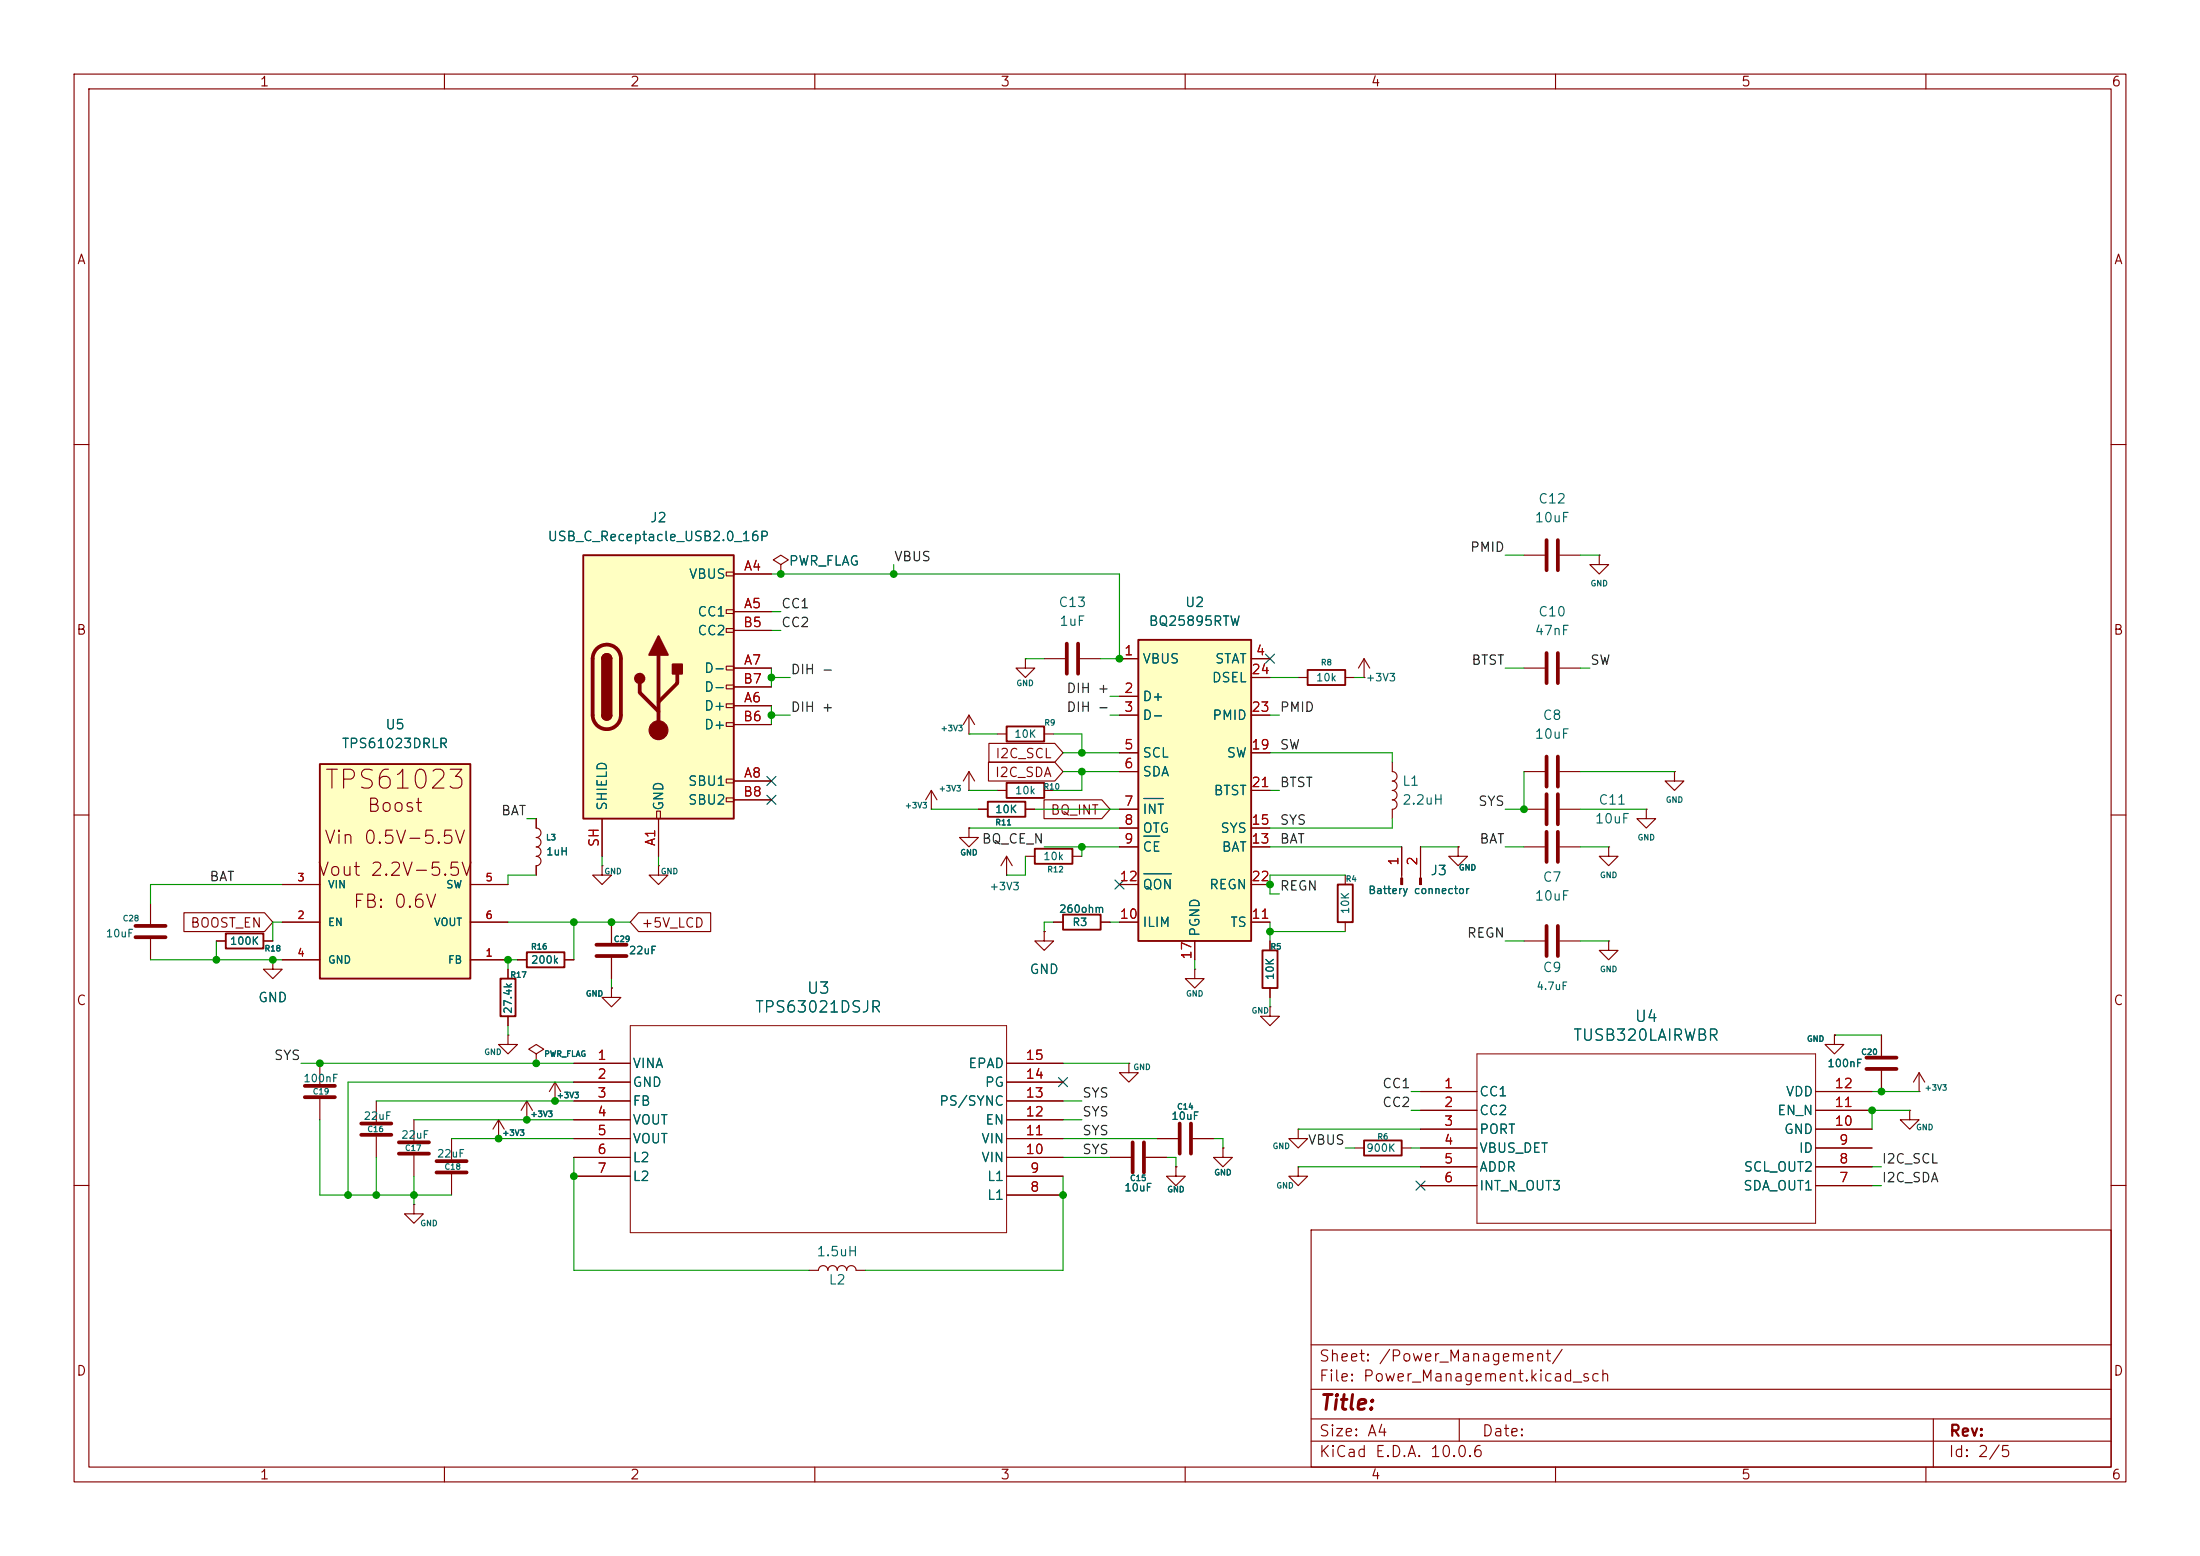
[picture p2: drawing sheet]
<svg xmlns="http://www.w3.org/2000/svg" width="297mm" height="210mm" viewBox="0 0 297 210" stroke-linecap="round" stroke-linejoin="round" font-family="sans-serif">
<g fill="none" stroke="#840000" stroke-width=".15">
<path d="M10 10h277v190h-277zM12 12h273v186h-273zM60 10v2M110 10v2M160 10v2M210 10v2M260 10v2M10 60h2M205.7 74.9h2.8M210.6 74.9h2.8M215.9 74.9v1.3h1.3l-1.3 1.3-1.3-1.3h1.3M215.9 74.9h.1"/>
<path d="M285 60h2M10 110h2M217.2 114.3v1.3h1.2l-1.2 1.2-1.3-1.2h1.3M217.2 114.3h.1M222.2 109.2v1.3h1.3l-1.3 1.3-1.2-1.3h1.2M222.2 109.2h.1M285 110h2M68.6 130.8v1.3M68.6 137.2v1.2M69.8 129.5h1.3M76.2 129.5h1.3M82.5 133.4v1.2h1.3l-1.3 1.3-1.2-1.3h1.2"/>
<path d="M82.5 133.4h.1M82.5 124.5v2.8M82.5 129.3v2.8M141 125.7v1.3h1.2l-1.2 1.3-1.3-1.3h1.3M141 125.7h.1M161.3 130.8v1.3h1.3l-1.3 1.3-1.3-1.3h1.3M161.3 130.8h.1M171.4 135.9v1.3h1.3l-1.3 1.2-1.2-1.2h1.2M171.4 135.9h.1M205.7 127h2.8M210.6 127h2.8M217.2 127v1.3h1.2l-1.2 1.2-1.3-1.2h1.3"/>
<path d="M217.2 127h.1M67.3 153.7h.1M67.3 151.1l-.8 1.3M67.3 151.1l.8 1.3M67.3 151.1v2.6M71.1 151.1h.1M71.1 148.6l-.7 1.3M71.1 148.6l.8 1.3M71.1 148.6v2.5M72.4 142.2l1-.6-1-.6-1 .6 1 .6v1.3M72.4 143.5h.1M74.9 148.6h.1"/>
<path d="M74.9 146.1l-.7 1.2M74.9 146.1l.8 1.2M74.9 146.1v2.5M77.5 143.5h7.6M77.5 146.1h7.6M77.5 148.6h7.6M77.5 156.2h7.6M77.5 158.8h7.6M77.5 153.7h7.6M77.5 151.1h7.6M135.9 143.5h7.6M135.9 146.1h7.6"/>
<path d="M135.9 148.6h7.6M135.9 156.2h7.6M135.9 158.8h7.6M135.9 153.7h7.6M135.9 151.1h7.6M152.4 143.5v1.3h1.3l-1.3 1.3-1.3-1.3h1.3M152.4 143.5h.1M175.3 157.5v1.3h1.2l-1.2 1.2-1.3-1.2h1.3M175.3 157.5h.1M10 160h2M55.9 162.6v1.2h1.2l-1.2 1.3-1.3-1.3h1.3M55.9 162.6h.1"/>
<path d="M109.2 171.5h1.3a.64 .64 0 0 1 .6-.7 .64 .64 0 0 1 .7 .7 .64 .64 0 0 1 .6-.7 .64 .64 0 0 1 .6 .7 .64 .64 0 0 1 .7-.7 .64 .64 0 0 1 .6 .7 .64 .64 0 0 1 .6-.7 .64 .64 0 0 1 .7 .7h1.2M135.9 161.3h7.6M177 166h108v32h-108zM285 160h2M60 198v2M110 198v2M160 198v2M177 194.5h108M177 191.5h108M177 187.5h108M177 181.5h108M197 191.5v3"/>
<path d="M210 198v2M260 198v2M261 191.5v6.5"/>
</g>
<path d="M208.8 72.9v4.1M210.3 72.9v4.1M80.5 127.5h4.1M80.5 129h4.1M208.8 125v4M210.3 125v4" fill="none" stroke="#840000" stroke-width=".51"/>
<path d="M85.1 138.4h50.8v28h-50.8z" fill="none" stroke="#840000" stroke-width=".14"/>
<path d="M67.6 132.1h2v5.1h-2zM71.1 128.5h5.1v2.1h-5.1z" fill="none" stroke="#840000" stroke-width=".25"/>
<path d="M153.7 86.4h15.2v40.6h-15.2z" fill="#ffffc2"/>
<path d="M135.9 98h5.1v2.1h-5.1zM153.7 86.4h15.2v40.6h-15.2zM133.3 108.2h5.1v2h-5.1zM135.9 105.7h5.1v2h-5.1zM139.7 114.6h5.1v2h-5.1zM180.6 119.4h2v5.1h-2zM143.5 123.4h5.1v2.1h-5.1zM170.4 128.3h2.1v5.1h-2.1zM184.1 153.9h5.1v2.1h-5.1z" fill="none" stroke="#840000" stroke-width=".25"/>
<g fill="none" stroke="#840000" stroke-width=".15">
<path d="M130.8 99.1h.1M130.8 96.5l-.8 1.3M130.8 96.5l.8 1.3M130.8 96.5v2.6M134.6 99.1h1.3M138.4 88.9v1.3h1.3l-1.3 1.2-1.2-1.2h1.2M138.4 88.9h.1M141 88.9h2.8M141 99.1h1.2M145.8 88.9h2.8M151.1 88.9h2.6M151.1 94h2.6"/>
<path d="M151.1 96.5h2.6M168.9 88.9h2.5M168.9 96.5h2.5M168.9 91.4h2.5M125.7 109.2h.1M125.7 106.7l-.7 1.3M125.7 106.7l.8 1.3M125.7 106.7v2.5M130.8 106.7h.1M130.8 111.8v1.2h1.3l-1.3 1.3-1.3-1.3h1.3M130.8 111.8h.1M130.8 104.1v2.6"/>
<path d="M130.8 104.1l-.8 1.3M130.8 104.1l.8 1.3M132.1 109.2h1.2M134.6 106.7h1.3M135.9 118.1h.1M135.9 115.6l-.8 1.2M135.9 115.6l.8 1.2M135.9 115.6v2.5M138.4 109.2h1.3M138.4 115.6h1.3M141 106.7h1.2M144.8 115.6h1.2"/>
<path d="M151.1 101.6h2.6M151.1 104.1h2.6M151.1 109.2h2.6M151.1 111.8h2.6M151.1 114.3h2.6M151.1 119.4h2.6M168.9 101.6h2.5M168.9 111.8h2.5M168.9 114.3h2.5M168.9 119.4h2.5M168.9 106.7h2.5M181.6 118.1v1.3"/>
<path d="M226.1 104.1v1.3h1.2l-1.2 1.3-1.3-1.3h1.3M226.1 104.1h.1M142.2 124.5h1.3M148.6 124.5h1.3M151.1 124.5h2.6M161.3 127v2.5M168.9 124.5h2.5M171.4 127v1.3M171.4 133.4v1.2M181.6 124.5v1.2M254 139.7v2.8M149.9 156.2h2.8"/>
<path d="M154.7 156.2h2.8M156.2 153.7h2.8M158.7 157.5v1.3h1.3l-1.3 1.2-1.2-1.2h1.2M158.7 157.5h.1M161 153.7h2.8M165.1 154.9v1.3h1.3l-1.3 1.3-1.3-1.3h1.3M165.1 154.9h.1M175.3 152.4v1.3h1.2l-1.2 1.2-1.3-1.2h1.3M175.3 152.4h.1M182.9 154.9h1.2M189.2 154.9h1.3M254 144.5v2.8"/>
</g>
<path d="M154.4 107.8h2.7M154.4 112.9h2.2M154.4 117.9h3.7" fill="none" stroke="#006464" stroke-width=".15"/>
<path d="M144 86.9v4M145.5 86.9v4M152.9 154.2v4M154.4 154.2v4M159.3 151.6v4.1M160.8 151.6v4.1M252 142.7h4M252 144.3h4" fill="none" stroke="#840000" stroke-width=".51"/>
<path d="M78.7 74.9h20.4v35.6h-20.4z" fill="#ffffc2"/>
<g fill="none" stroke="#840000" stroke-width=".15">
<path d="M98 77.2h1.1v.5h-1.1zM99.1 77.5h5M105.4 76.2l1-.6-1-.7-1 .7 1 .6v1.3M105.4 77.5h.1M98 82.3h1.1v.5h-1.1zM98 84.8h1.1v.5h-1.1zM98 89.9h1.1v.5h-1.1zM98 92.5h1.1v.5h-1.1zM98 95h1.1v.5h-1.1zM98 97.5h1.1v.5h-1.1zM99.1 82.6h5M99.1 95.3h5"/>
<path d="M99.1 90.2h5M99.1 85.1h5M99.1 97.8h5M99.1 92.7h5M175.3 91.4h1.2M181.6 91.4h1.3M184.1 91.4h.1M184.1 88.9l-.7 1.3M184.1 88.9l.8 1.3M184.1 88.9v2.5M205.7 90.2h2.8M210.6 90.2h2.8"/>
<path d="M72.4 110.5v1.3a.64 .64 0 0 1 .6 .6 .64 .64 0 0 1-.6 .6 .64 .64 0 0 1 .6 .7 .64 .64 0 0 1-.6 .6 .64 .64 0 0 1 .6 .6 .64 .64 0 0 1-.6 .7M72.4 115.6a.64 .64 0 0 1 .6 .6 .64 .64 0 0 1-.6 .6v1.3M81.3 116.8v1.3h1.2l-1.2 1.3-1.3-1.3h1.3M81.3 116.8h.1M81.3 110.5v5.1M88.6 109.5h.6v1h-.6zM88.9 116.8v1.3h1.3l-1.3 1.3-1.3-1.3h1.3M88.9 116.8h.1M88.9 110.5v5.1M98 105.2h1.1v.5h-1.1zM98 107.7h1.1v.5h-1.1zM99.1 105.4h5"/>
<path d="M99.1 108h5M205.7 104.1h2.8M210.6 104.1h2.8M20.3 121.9v2.8M20.3 126.7v2.8M29.2 127h1.3M35.6 127h1.2M36.8 129.5v1.3h1.3l-1.3 1.3-1.2-1.3h1.2M36.8 129.5h.1M247.6 139.7v1.3h1.3l-1.3 1.2-1.2-1.2h1.2M247.6 139.7h.1M43.2 143.5v2.8"/>
<path d="M43.2 148.3v2.8M50.8 148.6v2.8M50.8 153.4v2.8M191.8 147.3h7.6M191.8 149.9h7.6M191.8 152.4h7.6M191.8 154.9h7.6M191.8 157.5h7.6M245.1 147.3h7.6M245.1 149.9h7.6M245.1 152.4h7.6M245.1 154.9h7.6"/>
<path d="M245.1 157.5h7.6M191.8 160h7.6M245.1 160h7.6"/>
</g>
<path d="M78.7 74.9h20.4v35.6h-20.4zM81.3 88.9a.64 .64 0 0 1 .6-.6 .64 .64 0 0 1 .6 .6M81.3 96.5a.64 .64 0 0 0 .6 .7 .64 .64 0 0 0 .6-.7M176.5 90.4h5.1v2.1h-5.1zM30.5 126h5.1v2h-5.1z" fill="none" stroke="#840000" stroke-width=".25"/>
<g fill="none" stroke="#840000" stroke-width=".51">
<path d="M80.6 87.6a1.9 1.9 0 0 1 2-.5 1.9 1.9 0 0 1 1.2 1.8v7.6a1.91 1.91 0 0 1-1.9 1.9 1.91 1.91 0 0 1-1.9-1.9v-7.6a1.9 1.9 0 0 1 .6-1.3zM86.4 92.2v1.3l2.5 2.5M88.9 88.4v10.2M91.4 90.9v1.3l-2.5 2.5M208.8 88.1v4.1M210.3 88.1v4.1M208.8 102.1v4.1M210.3 102.1v4.1M18.3 125h4.1M18.3 126.5h4.1M41.1 146.6h4.1M41.1 148.1h4.1"/>
<path d="M48.8 151.6h4M48.8 153.2h4"/>
</g>
<g fill="#840000" stroke="#840000" stroke-width=".25">
<path d="M81.3 88.9h1.2v7.6h-1.2z"/>
<path d="M81.5 88.5a.64 .64 0 0 1 .7-.2 .64 .64 0 0 1 .3 .6h-1.2z"/>
<path d="M81.3 96.5h1.2a.64 .64 0 0 1-.6 .7 .64 .64 0 0 1-.6-.7z"/>
<path d="M88.9 85.9l1.3 2.5h-2.6z"/>
<path d="M90.8 89.7h1.3v1.2h-1.3z"/>
<circle cx="86.4" cy="91.6" r=".63"/>
</g>
<circle cx="88.9" cy="98.6" r="1.27" fill="#840000" stroke="#840000" stroke-width=".15"/>
<path d="M199.4 142.2h45.7v22.9h-45.7z" fill="none" stroke="#840000" stroke-width=".14"/>
<path d="M43.2 103.1h20.3v29h-20.3z" fill="#ffffc2"/>
<path d="M43.2 103.1h20.3v29h-20.3z" fill="none" stroke="#840000" stroke-width=".25"/>
<g fill="none" stroke="#840000" stroke-width=".15">
<path d="M99.1 77.5h5M105.4 77.5h.1M99.1 82.6h5M99.1 95.3h5M99.1 90.2h5M99.1 85.1h5M99.1 97.8h5M99.1 92.7h5M151.1 88.9h2.6M151.1 94h2.6M151.1 96.5h2.6M168.9 88.9h2.5"/>
<path d="M168.9 96.5h2.5M168.9 91.4h2.5M38.1 119.4h5.1M63.5 119.4h5.1M72.4 110.5v1.3M72.4 116.8v1.3M81.3 110.5v5.1M88.9 110.5v5.1M99.1 105.4h5M99.1 108h5M130.8 111.8h.1M132.1 109.2h1.2"/>
<path d="M133.4 102.9h9l1.1 1.2-1.1 1.3h-9zM133.5 100.3h8.9l1.1 1.3-1.1 1.3h-8.9zM138.4 109.2h1.3M140.9 107.9h7.8l1.2 1.3-1.2 1.3h-7.8zM151.1 119.4h2.6M151.1 114.3h2.6M151.1 109.2h2.6M151.1 101.6h2.6M151.1 104.1h2.6M151.1 111.8h2.6M168.9 119.4h2.5M168.9 114.3h2.5"/>
<path d="M168.9 101.6h2.5M168.9 111.8h2.5M168.9 106.7h2.5M188 102.9v1.2a.64 .64 0 0 1 .6 .7 .64 .64 0 0 1-.6 .6M188 105.4a.64 .64 0 0 1 .6 .6 .64 .64 0 0 1-.6 .7 .64 .64 0 0 1 .6 .6 .64 .64 0 0 1-.6 .7M188 108a.64 .64 0 0 1 .6 .6 .64 .64 0 0 1-.6 .6v1.3M189.2 114.3v4.2M191.8 114.3v4.2M196.8 114.3v1.3h1.3l-1.3 1.2-1.2-1.2h1.2M196.8 114.3h.1M205.7 114.3h2.8M205.7 109.2h2.8"/>
<path d="M210.6 114.3h2.8M210.6 109.2h2.8M24.8 123.2h10.9l1.1 1.3-1.1 1.2h-10.9zM29.2 127h1.3M35.6 127h1.2M36.8 129.5h.1M38.1 129.5h5.1M38.1 124.5h5.1M63.5 129.5h5.1M63.5 124.5h5.1M68.6 139.7v1.3h1.2l-1.2 1.2-1.3-1.2h1.3M68.6 139.7h.1"/>
<path d="M68.6 130.8v1.3M68.6 137.2v1.2M69.8 129.5h1.3M76.2 129.5h1.3M82.5 133.4h.1M82.5 124.5v2.8M82.5 129.3v2.8M86.2 123.2h9.7v2.5h-9.7l-1.1-1.2zM141 125.7h.1M142.2 124.5h1.3M148.6 124.5h1.3M151.1 124.5h2.6"/>
<path d="M161.3 127v2.5M168.9 124.5h2.5M171.4 127v1.3M171.4 133.4v1.2M247.6 139.7h.1M254 139.7v2.8M55.9 151.1v2.8M55.9 156v2.8M61 153.7v2.8M61 158.5v2.8M67.3 153.7h.1M71.1 151.1h.1"/>
<path d="M72.4 143.5h.1M74.9 148.6h.1M77.5 153.7h7.6M77.5 156.2h7.6M77.5 143.5h7.6M77.5 146.1h7.6M77.5 148.6h7.6M77.5 158.8h7.6M77.5 151.1h7.6M135.9 153.7h7.6M135.9 156.2h7.6M135.9 143.5h7.6"/>
<path d="M135.9 146.1h7.6M135.9 148.6h7.6M135.9 158.8h7.6M135.9 151.1h7.6M149.9 156.2h2.8M154.7 156.2h2.8M156.2 153.7h2.8M158.7 157.5h.1M161 153.7h2.8M165.1 154.9h.1M191.8 147.3h7.6M191.8 149.9h7.6"/>
<path d="M191.8 152.4h7.6M191.8 154.9h7.6M191.8 157.5h7.6M245.1 147.3h7.6M245.1 149.9h7.6M245.1 152.4h7.6M245.1 154.9h7.6M245.1 157.5h7.6M254 144.5v2.8M257.8 149.9v1.2h1.3l-1.3 1.3-1.3-1.3h1.3M257.8 149.9h.1M259.1 147.3h.1"/>
<path d="M259.1 144.8l-.8 1.3M259.1 144.8l.7 1.3M259.1 144.8v2.5M135.9 161.3h7.6M191.8 160h7.6M245.1 160h7.6"/>
</g>
<g fill="#840000" stroke="#840000" stroke-width=".15">
<path d="M189.1 118.5h.3v.9h-.3z"/>
<path d="M191.6 118.5h.3v.9h-.3z"/>
</g>
<path d="M208.8 107.2v4.1M208.8 112.3v4M210.3 107.2v4.1M210.3 112.3v4M53.8 154.2h4.1M53.8 155.7h4.1M58.9 156.7h4.1M58.9 158.2h4.1" fill="none" stroke="#840000" stroke-width=".51"/>
<g fill="none" stroke="#009600" stroke-width=".15">
<path d="M104.1 77.5h47v11.4h-2.5M120.6 76.2v1.3M203.2 74.9h2.5M213.4 74.9h2.5M104.1 91.4h2.6M104.1 96.5h2.6M104.1 90.2v2.5M104.1 95.3v2.5M104.1 82.6h1.3M104.1 85.1h1.3M130.8 99.1h3.8M138.4 88.9h2.6"/>
<path d="M142.2 99.1h3.8v2.5M149.9 94h1.2M149.9 96.5h1.2M171.4 91.4h3.9M171.4 96.5h1.3M182.9 91.4h1.2M203.2 90.2h2.5M213.4 90.2h1.2M38.1 119.4h-17.8v2.5M71.1 110.5h1.3M72.4 118.1h-3.8v1.3M81.3 115.6v1.2"/>
<path d="M88.9 115.6v1.2M125.7 109.2h6.4M130.8 106.7h3.8M130.8 111.8h20.3M138.4 115.6v2.5h-2.5M139.7 109.2h11.4M141 114.3h10.1M143.5 104.1h7.6M143.5 101.6h7.6M146 104.1v2.6h-3.8M146 114.3v1.3M171.4 106.7h1.3"/>
<path d="M171.4 114.3h17.8M171.4 101.6h16.6v1.3M181.6 118.1h-10.2v2.6h1.3M188 110.5v1.3h-16.6M191.8 114.3h5M203.2 114.3h2.5M205.7 104.1v5.1h-2.5M213.4 109.2h8.8M213.4 104.1h12.7M213.4 114.3h3.8M20.3 129.5h17.8M29.2 127v2.5"/>
<path d="M38.1 124.5h-1.3v2.5M68.6 124.5h16.5M68.6 138.4v1.3M69.8 129.5h-1.2v1.3M77.5 124.5v5M82.5 132.1v1.3M142.2 124.5h-1.2v1.2M149.9 124.5h1.2M161.3 129.5v1.3M171.4 124.5v2.5M171.4 134.6v1.3M171.4 125.7h10.2"/>
<path d="M203.2 127h2.5M213.4 127h3.8M247.6 139.7h6.4M40.6 143.5h36.9M43.2 151.1v10.2h17.8M50.8 148.6h26.7M50.8 156.2v5.1M55.9 151.1h21.6M55.9 158.8v3.8M61 153.7h16.5M77.5 156.2v15.3h31.7M77.5 146.1h-30.5v15.2"/>
<path d="M143.5 158.8v12.7h-26.7M143.5 151.1h2.5M143.5 148.6h2.5M143.5 153.7h12.7M143.5 143.5h8.9M143.5 156.2h6.4M157.5 156.2h1.2v1.3M163.8 153.7h1.3v1.2M175.3 157.5h16.5M175.3 152.4h16.5M181.6 154.9h1.3M190.5 149.9h1.3"/>
<path d="M190.5 147.3h1.3M190.5 154.9h1.3M252.7 147.3h6.4M252.7 157.5h1.3M257.8 149.9h-5.1v2.5M252.7 160h1.3"/>
</g>
<path d="M170.8 88.3l1.3 1.2M172.1 88.3l-1.3 1.2M103.5 107.3l1.2 1.3M103.5 104.8l1.2 1.2M104.7 107.3l-1.2 1.3M104.7 104.8l-1.2 1.2M150.5 118.8l1.2 1.2M151.7 118.8l-1.2 1.2M142.9 145.4l1.2 1.3M144.1 145.4l-1.2 1.3M191.2 159.4l1.2 1.2M192.4 159.4l-1.2 1.2" fill="none" stroke="#000084" stroke-width=".15"/>
<path d="M154.4 107.8h2.7M154.4 112.9h2.2M154.4 117.9h3.7" fill="none" stroke="#006464" stroke-width=".15"/>
<g fill="#009600" stroke="#009600" stroke-width=".14">
<circle cx="143.5" cy="161.3" r=".46"/>
<circle cx="171.4" cy="119.4" r=".46"/>
<circle cx="146" cy="104.1" r=".46"/>
<circle cx="146" cy="114.3" r=".46"/>
<circle cx="252.7" cy="149.9" r=".46"/>
<circle cx="254" cy="147.3" r=".46"/>
<circle cx="151.1" cy="88.9" r=".46"/>
<circle cx="171.4" cy="125.7" r=".46"/>
<circle cx="205.7" cy="109.2" r=".46"/>
<circle cx="71.1" cy="151.1" r=".46"/>
<circle cx="77.5" cy="158.8" r=".46"/>
<circle cx="67.3" cy="153.7" r=".46"/>
<circle cx="74.9" cy="148.6" r=".46"/>
<circle cx="72.4" cy="143.5" r=".46"/>
<circle cx="68.6" cy="129.5" r=".46"/>
<circle cx="120.6" cy="77.5" r=".46"/>
<circle cx="146" cy="101.6" r=".46"/>
<circle cx="104.1" cy="96.5" r=".46"/>
<circle cx="104.1" cy="91.4" r=".46"/>
<circle cx="105.4" cy="77.5" r=".46"/>
<circle cx="82.5" cy="124.5" r=".46"/>
<circle cx="77.5" cy="124.5" r=".46"/>
<circle cx="55.9" cy="161.3" r=".46"/>
<circle cx="50.8" cy="161.3" r=".46"/>
<circle cx="36.8" cy="129.5" r=".46"/>
<circle cx="43.2" cy="143.5" r=".46"/>
<circle cx="47" cy="161.3" r=".46"/>
<circle cx="29.2" cy="129.5" r=".46"/>
</g>
<text font-size="2.5" fill="#840000" x="43.6" y="107.1">TPS61023</text>
<text font-size="2" fill="#840000" x="178" y="190.8">Title:</text>
<g font-size="1.8" fill="#840000">
<text x="49.4" y="110">Boost</text>
<text x="42.7" y="118.7">Vout 2.2V-5.5V</text>
<text x="43.6" y="114.4">Vin 0.5V-5.5V</text>
<text x="47.5" y="123">FB: 0.6V</text>
</g>
<g font-size="1.5" fill="#006464">
<text x="101.8" y="137">TPS63021DSJR</text>
<text x="108.8" y="134.5">U3</text>
<text x="212.3" y="140.9">TUSB320LAIRWBR</text>
<text x="220.6" y="138.3">U4</text>
</g>
<g font-size="1.5" fill="#840000">
<text x="178" y="184.1">Sheet: /Power_Management/</text>
<text x="178" y="186.8">File: Power_Management.kicad_sch</text>
<text x="178" y="197">KiCad E.D.A. 10.0.6</text>
<text x="178" y="194.2">Size: A4</text>
<text x="200" y="194.2">Date:</text>
<text x="263" y="197">Id: 2/5</text>
<text x="263" y="194.2">Rev:</text>
</g>
<g font-size="1.3" fill="#840000">
<text x="35" y="12">1</text>
<text x="85" y="12">2</text>
<text x="135" y="12">3</text>
<text x="185" y="12">4</text>
<text x="235" y="12">5</text>
<text x="285" y="12">6</text>
<text x="10.3" y="36">A</text>
<text x="285.3" y="36">A</text>
<text x="10.2" y="86">B</text>
<text x="285.2" y="86">B</text>
<text x="134.2" y="105.2">I2C_SDA</text>
<text x="134.3" y="102.7">I2C_SCL</text>
<text x="141.7" y="110.3">BQ_INT</text>
<text x="25.6" y="125.5">BOOST_EN</text>
<text x="86.5" y="125.5">+5V_LCD</text>
<text x="10.2" y="136">C</text>
<text x="285.2" y="136">C</text>
<text x="10.2" y="186">D</text>
<text x="285.2" y="186">D</text>
<text x="35" y="200">1</text>
<text x="85" y="200">2</text>
<text x="135" y="200">3</text>
<text x="185" y="200">4</text>
<text x="235" y="200">5</text>
<text x="285" y="200">6</text>
</g>
<g font-size="1.3" fill="#006464">
<text x="87.7" y="70.8">J2</text>
<text x="207.1" y="70.8">10uF</text>
<text x="207.6" y="68.3">C12</text>
<text x="73.8" y="73.4">USB_C_Receptacle_USB2.0_16P</text>
<text x="106.4" y="76.7">PWR_FLAG</text>
<text x="92.9" y="78.4">VBUS</text>
<text x="94.1" y="83.5">CC1</text>
<text x="142.8" y="82.2">C13</text>
<text x="159.9" y="82.2">U2</text>
<text x="207.6" y="83.5">C10</text>
<text x="94.1" y="86.1">CC2</text>
<text x="142.9" y="84.8">1uF</text>
<text x="154.2" y="89.9">VBUS</text>
<text x="155" y="84.8">BQ25895RTW</text>
<text x="163.9" y="89.9">STAT</text>
<text x="207.1" y="86.1">47nF</text>
<text x="95" y="91.1">D-</text>
<text x="95" y="93.7">D-</text>
<text x="154.2" y="94.9">D+</text>
<text x="163.5" y="92.4">DSEL</text>
<text x="46" y="101.3">TPS61023DRLR</text>
<text x="51.9" y="98.8">U5</text>
<text x="95" y="96.2">D+</text>
<text x="95" y="98.8">D+</text>
<text x="154.2" y="97.5">D-</text>
<text x="163.6" y="97.5">PMID</text>
<text x="207.1" y="100">10uF</text>
<text x="208.2" y="97.5">C8</text>
<text x="92.8" y="106.4">SBU1</text>
<text x="154.2" y="102.6">SCL</text>
<text x="154.2" y="105.1">SDA</text>
<text x="163.8" y="107.6">BTST</text>
<text x="165.5" y="102.6">SW</text>
<text x="189.2" y="106.4">L1</text>
<text x="82.2" y="109.5" transform="rotate(-90 82.2 109.5)">SHIELD</text>
<text x="89.9" y="109.5" transform="rotate(-90 89.9 109.5)">GND</text>
<text x="92.8" y="108.9">SBU2</text>
<text x="154.2" y="110.2">INT</text>
<text x="154.2" y="112.7">OTG</text>
<text x="164.7" y="112.7">SYS</text>
<text x="189.2" y="108.9">2.2uH</text>
<text x="215.2" y="111.5">10uF</text>
<text x="215.7" y="108.9">C11</text>
<text x="154.2" y="115.3">CE</text>
<text x="164.8" y="115.3">BAT</text>
<text x="193" y="118.4">J3</text>
<text x="208.2" y="119.3">C7</text>
<text x="154.2" y="125.4">ILIM</text>
<text x="154.2" y="120.3">QON</text>
<text x="163.2" y="120.3">REGN</text>
<text x="166" y="125.4">TS</text>
<text x="207.1" y="121.9">10uF</text>
<text x="138.9" y="131.8">GND</text>
<text x="162.3" y="126.5" transform="rotate(-90 162.3 126.5)">PGND</text>
<text x="208.2" y="131.5">C9</text>
<text x="34.8" y="135.6">GND</text>
<text x="85.3" y="144.5">VINA</text>
<text x="85.3" y="147">GND</text>
<text x="85.3" y="149.6">FB</text>
<text x="126.7" y="149.6">PS/SYNC</text>
<text x="130.6" y="144.5">EPAD</text>
<text x="132.9" y="147">PG</text>
<text x="199.6" y="148.3">CC1</text>
<text x="241" y="148.3">VDD</text>
<text x="85.3" y="152.1">VOUT</text>
<text x="85.3" y="154.6">VOUT</text>
<text x="132.4" y="154.6">VIN</text>
<text x="132.9" y="152.1">EN</text>
<text x="199.6" y="150.8">CC2</text>
<text x="199.6" y="153.4">PORT</text>
<text x="199.6" y="155.9">VBUS_DET</text>
<text x="239.9" y="150.8">EN_N</text>
<text x="240.8" y="153.4">GND</text>
<text x="242.8" y="155.9">ID</text>
<text x="85.3" y="157.2">L2</text>
<text x="85.3" y="159.7">L2</text>
<text x="132.4" y="157.2">VIN</text>
<text x="133.2" y="159.7">L1</text>
<text x="199.6" y="158.4">ADDR</text>
<text x="199.6" y="161">INT_N_OUT3</text>
<text x="235.3" y="161">SDA_OUT1</text>
<text x="235.3" y="158.4">SCL_OUT2</text>
<text x="133.2" y="162.3">L1</text>
<text x="110.2" y="169.9">1.5uH</text>
<text x="111.8" y="173.7">L2</text>
</g>
<g font-size="1.3" fill="#a90000">
<text x="100.3" y="77.3">A4</text>
<text x="100.3" y="82.4">A5</text>
<text x="100.2" y="85">B5</text>
<text x="151.7" y="88.8">1</text>
<text x="169.4" y="88.8">4</text>
<text x="100.2" y="92.6">B7</text>
<text x="100.3" y="95.1">A6</text>
<text x="100.3" y="90">A7</text>
<text x="151.7" y="93.8">2</text>
<text x="168.8" y="91.3">24</text>
<text x="100.2" y="97.7">B6</text>
<text x="151.7" y="96.4">3</text>
<text x="151.7" y="101.5">5</text>
<text x="168.8" y="101.5">19</text>
<text x="168.8" y="96.4">23</text>
<text x="100.2" y="107.8">B8</text>
<text x="100.3" y="105.3">A8</text>
<text x="151.7" y="104">6</text>
<text x="168.8" y="106.5">21</text>
<text x="151.7" y="109.1">7</text>
<text x="151.7" y="111.6">8</text>
<text x="168.8" y="111.6">15</text>
<text x="81.1" y="114.4" transform="rotate(-90 81.1 114.4)">SH</text>
<text x="88.8" y="114.3" transform="rotate(-90 88.8 114.3)">A1</text>
<text x="151.1" y="119.2">12</text>
<text x="151.7" y="114.2">9</text>
<text x="168.8" y="114.2">13</text>
<text x="168.8" y="119.2">22</text>
<text x="189.1" y="116.9" transform="rotate(-90 189.1 116.9)">1</text>
<text x="191.6" y="116.9" transform="rotate(-90 191.6 116.9)">2</text>
<text x="151.1" y="124.3">10</text>
<text x="168.8" y="124.3">11</text>
<text x="161.2" y="129.6" transform="rotate(-90 161.2 129.6)">17</text>
<text x="80.5" y="143.4">1</text>
<text x="138.4" y="143.4">15</text>
<text x="80.5" y="145.9">2</text>
<text x="80.5" y="148.5">3</text>
<text x="138.4" y="148.5">13</text>
<text x="138.4" y="145.9">14</text>
<text x="194.8" y="147.2">1</text>
<text x="194.8" y="149.7">2</text>
<text x="247.6" y="149.7">11</text>
<text x="247.6" y="147.2">12</text>
<text x="80.5" y="151">4</text>
<text x="80.5" y="153.5">5</text>
<text x="138.4" y="153.5">11</text>
<text x="138.4" y="151">12</text>
<text x="194.8" y="152.3">3</text>
<text x="194.8" y="154.8">4</text>
<text x="247.6" y="152.3">10</text>
<text x="248.2" y="154.8">9</text>
<text x="80.5" y="156.1">6</text>
<text x="80.5" y="158.6">7</text>
<text x="138.4" y="156.1">10</text>
<text x="139" y="161.2">8</text>
<text x="139" y="158.6">9</text>
<text x="194.8" y="157.3">5</text>
<text x="194.8" y="159.9">6</text>
<text x="248.2" y="159.9">7</text>
<text x="248.2" y="157.3">8</text>
</g>
<g font-size="1.3" fill="#0f0f0f">
<text x="120.6" y="76.1">VBUS</text>
<text x="198.4" y="74.8">PMID</text>
<text x="105.4" y="82.4">CC1</text>
<text x="105.4" y="85">CC2</text>
<text x="106.7" y="91.3">DIH -</text>
<text x="143.9" y="93.9">DIH +</text>
<text x="198.6" y="90">BTST</text>
<text x="214.6" y="90">SW</text>
<text x="106.7" y="96.4">DIH +</text>
<text x="143.9" y="96.4">DIH -</text>
<text x="172.7" y="101.5">SW</text>
<text x="172.7" y="96.4">PMID</text>
<text x="172.7" y="106.6">BTST</text>
<text x="67.6" y="110.4">BAT</text>
<text x="172.7" y="111.6">SYS</text>
<text x="199.5" y="109.1">SYS</text>
<text x="28.2" y="119.3">BAT</text>
<text x="132.5" y="114.2">BQ_CE_N</text>
<text x="172.7" y="114.2">BAT</text>
<text x="199.6" y="114.2">BAT</text>
<text x="172.7" y="120.5">REGN</text>
<text x="198" y="126.9">REGN</text>
<text x="36.9" y="143.4">SYS</text>
<text x="146" y="148.5">SYS</text>
<text x="186.5" y="149.7">CC2</text>
<text x="186.5" y="147.2">CC1</text>
<text x="146" y="153.5">SYS</text>
<text x="146" y="151">SYS</text>
<text x="176.5" y="154.8">VBUS</text>
<text x="146" y="156.1">SYS</text>
<text x="254" y="157.4">I2C_SCL</text>
<text x="254" y="159.9">I2C_SDA</text>
</g>
<g font-size="1" fill="#006464">
<text x="177.6" y="92.2">10k</text>
<text x="184.3" y="92.2">+3V3</text>
<text x="136.9" y="99.8">10K</text>
<text x="136.9" y="107.4">10k</text>
<text x="134.3" y="110">10K</text>
<text x="73.6" y="115.7">1uH</text>
<text x="140.8" y="116.3">10k</text>
<text x="44.2" y="125.2">EN</text>
<text x="44.2" y="120.1">VIN</text>
<text x="58.5" y="125.2">VOUT</text>
<text x="60.2" y="120.1">SW</text>
<text x="133.5" y="120.4">+3V3</text>
<text x="142.9" y="123.5">260ohm</text>
<text x="144.7" y="125.2">R3</text>
<text x="182.4" y="123.5" transform="rotate(-90 182.4 123.5)">10K</text>
<text x="184.6" y="120.9">Battery connector</text>
<text x="14.2" y="126.8">10uF</text>
<text x="31" y="127.8">100K</text>
<text x="44.2" y="130.3">GND</text>
<text x="60.4" y="130.3">FB</text>
<text x="71.6" y="130.3">200k</text>
<text x="84.8" y="129">22uF</text>
<text x="69.3" y="136.9" transform="rotate(-90 69.3 136.9)">27.4k</text>
<text x="172.2" y="132.3" transform="rotate(-90 172.2 132.3)">10K</text>
<text x="207.3" y="133.9">4.7uF</text>
<text x="40.9" y="146.3">100nF</text>
<text x="246.6" y="144.3">100nF</text>
<text x="49" y="151.4">22uF</text>
<text x="54.1" y="153.9">22uF</text>
<text x="158.1" y="151.4">10uF</text>
<text x="184.4" y="155.7">900K</text>
<text x="58.9" y="156.5">22uF</text>
<text x="151.7" y="161">10uF</text>
</g>
<g font-size="1" fill="#a90000">
<text x="40.1" y="119.2">3</text>
<text x="65.5" y="119.2">5</text>
<text x="40.1" y="124.3">2</text>
<text x="65.5" y="124.3">6</text>
<text x="40.1" y="129.4">4</text>
<text x="65.5" y="129.4">1</text>
</g>
<g font-size=".8" fill="#006464">
<text x="214.7" y="79.3">GND</text>
<text x="178.2" y="90">R8</text>
<text x="137.2" y="92.8">GND</text>
<text x="126.9" y="98.9">+3V3</text>
<text x="140.9" y="98.1">R9</text>
<text x="126.7" y="107">+3V3</text>
<text x="140.8" y="106.7">R10</text>
<text x="73.7" y="113.6">L3</text>
<text x="122.1" y="109.3">+3V3</text>
<text x="134.3" y="111.6">R11</text>
<text x="221" y="113.6">GND</text>
<text x="224.8" y="108.5">GND</text>
<text x="81.5" y="118.2">GND</text>
<text x="89.1" y="118.2">GND</text>
<text x="129.6" y="115.6">GND</text>
<text x="141.3" y="117.9">R12</text>
<text x="181.6" y="119.2">R4</text>
<text x="196.9" y="117.7">GND</text>
<text x="215.9" y="118.7">GND</text>
<text x="16.5" y="124.5">C28</text>
<text x="35.6" y="128.6">R18</text>
<text x="71.6" y="128.3">R16</text>
<text x="82.8" y="127.3">C29</text>
<text x="171.4" y="128.3">R5</text>
<text x="215.9" y="131.4">GND</text>
<text x="68.8" y="132.1">R17</text>
<text x="79" y="134.7">GND</text>
<text x="160.1" y="134.7">GND</text>
<text x="168.9" y="137">GND</text>
<text x="65.3" y="142.6">GND</text>
<text x="73.4" y="142.8">PWR_FLAG</text>
<text x="243.9" y="140.8">GND</text>
<text x="251.2" y="142.6">C20</text>
<text x="42.2" y="147.9">C19</text>
<text x="75.1" y="148.4">+3V3</text>
<text x="152.9" y="144.6">GND</text>
<text x="158.8" y="149.9">C14</text>
<text x="259.8" y="147.4">+3V3</text>
<text x="49.5" y="153">C16</text>
<text x="54.6" y="155.5">C17</text>
<text x="67.7" y="153.5">+3V3</text>
<text x="71.6" y="150.9">+3V3</text>
<text x="171.7" y="155.3">GND</text>
<text x="185.9" y="154">R6</text>
<text x="258.6" y="152.7">GND</text>
<text x="59.9" y="158.1">C18</text>
<text x="152.5" y="159.6">C15</text>
<text x="157.5" y="161.1">GND</text>
<text x="163.9" y="158.8">GND</text>
<text x="172.2" y="160.6">GND</text>
<text x="56.7" y="165.7">GND</text>
</g>
</svg>
